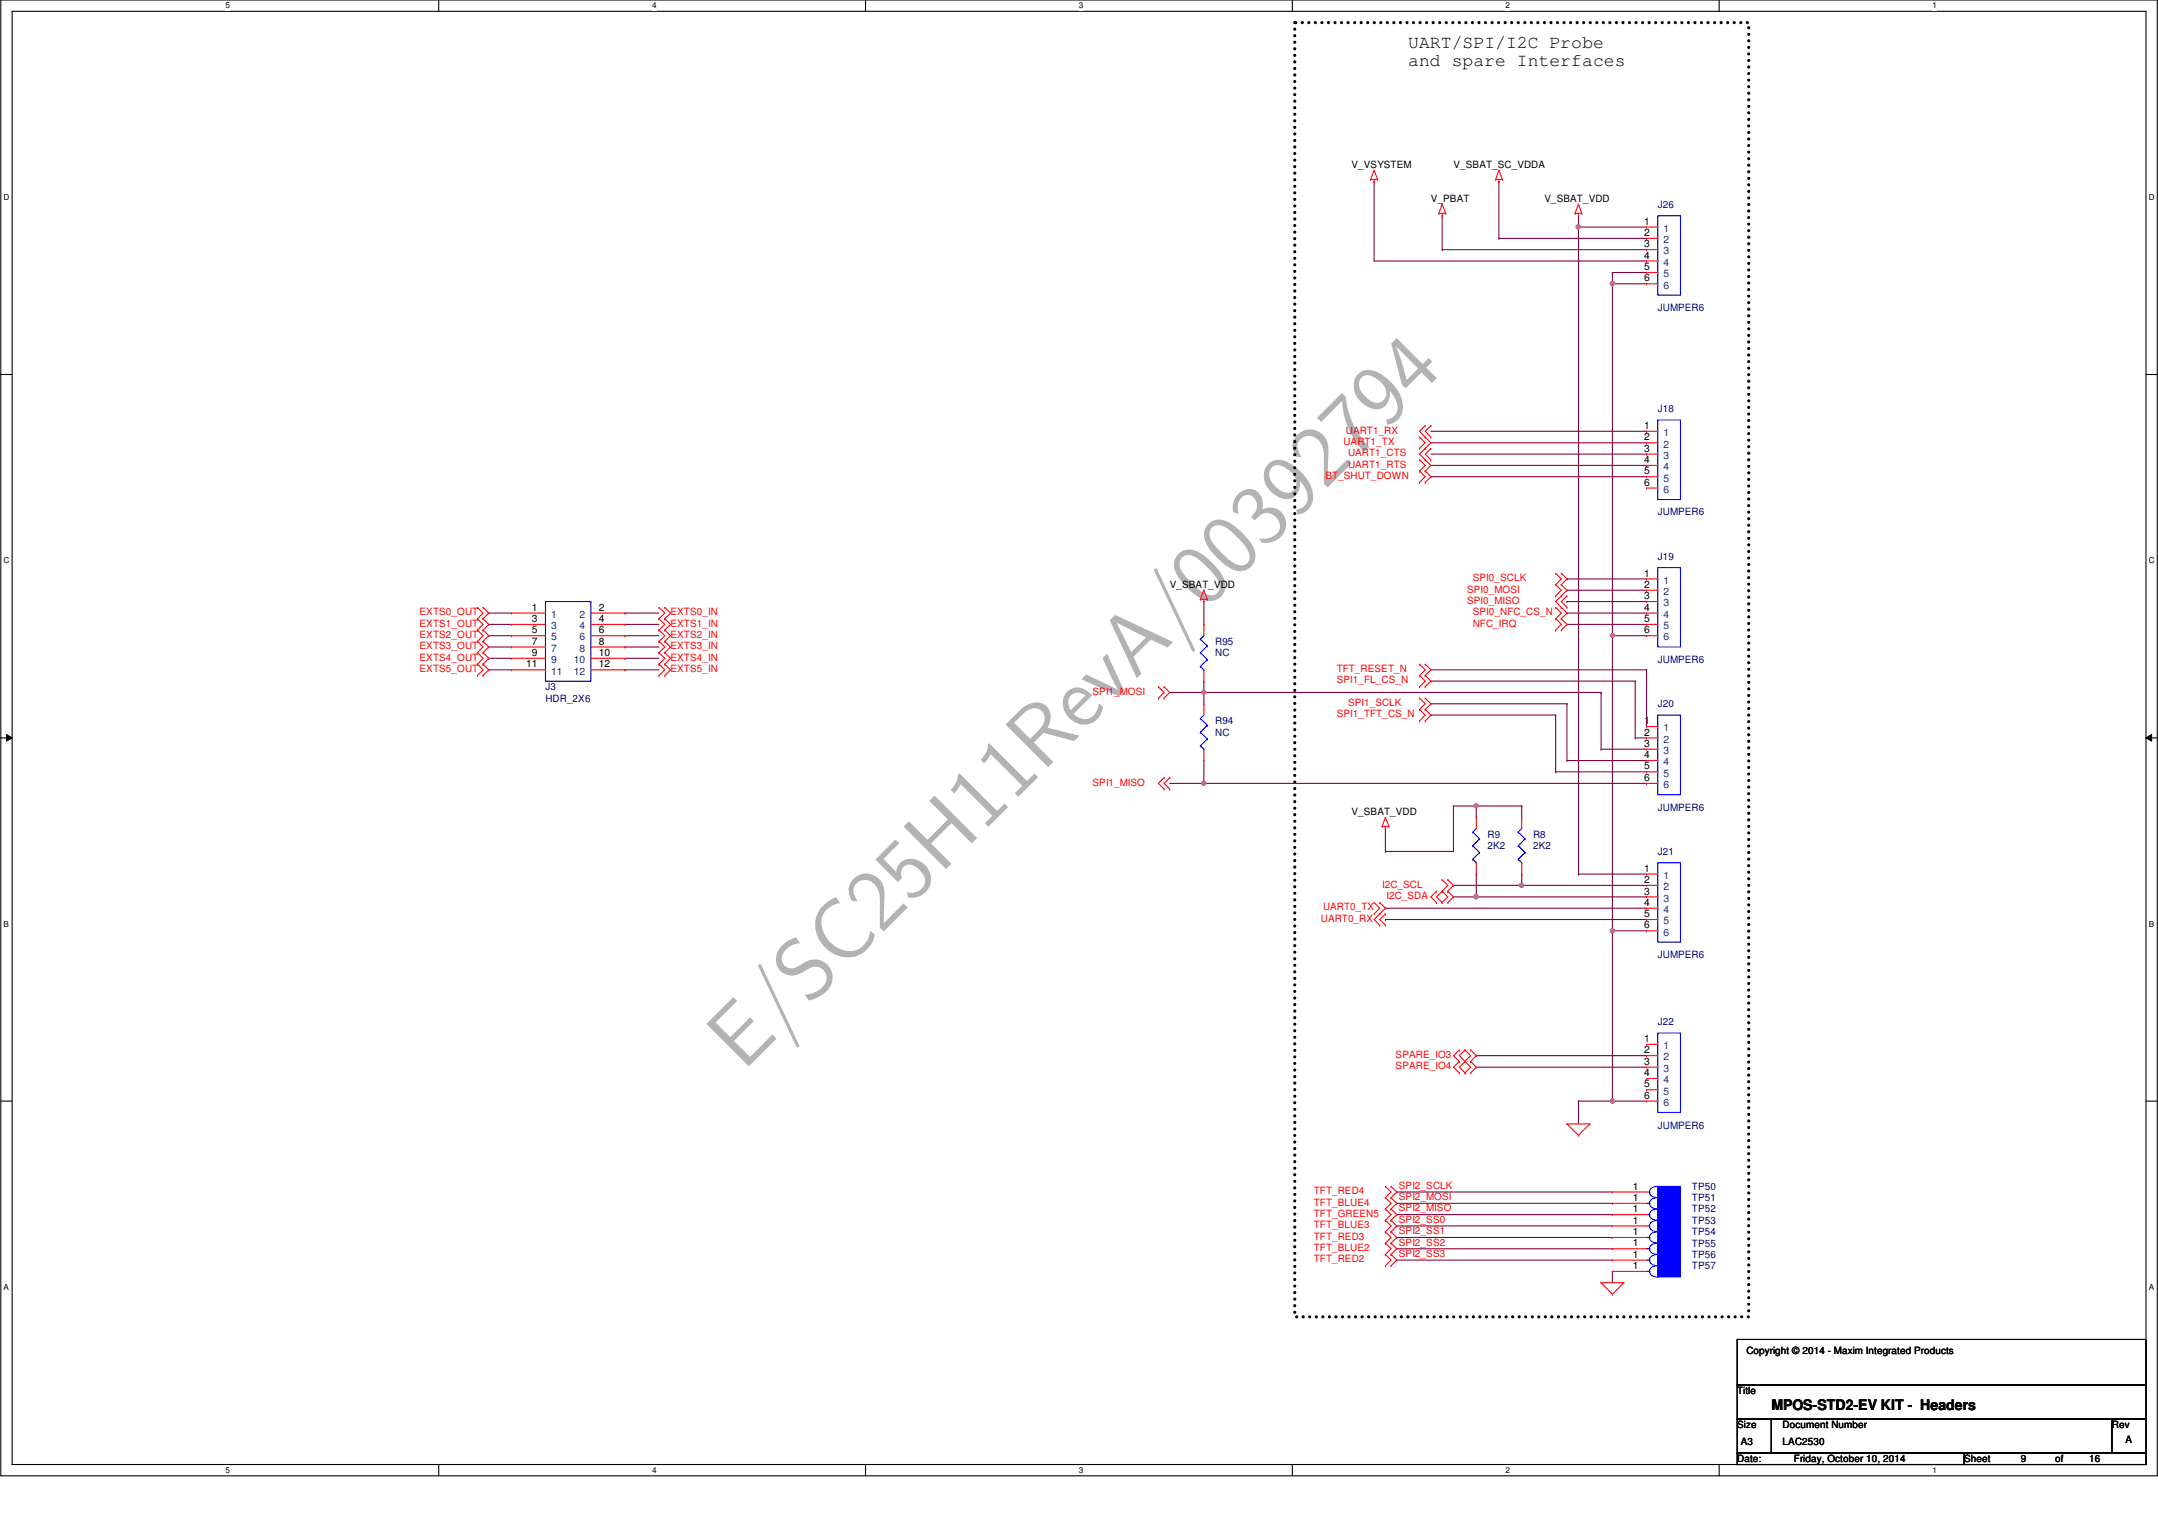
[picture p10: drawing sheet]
<svg xmlns="http://www.w3.org/2000/svg" width="420mm" height="297mm" viewBox="0 0 420 297" stroke-linecap="round" stroke-linejoin="round" font-family="sans-serif">
<path d="M.2 0h419.8v287.3h-419.8zM2.4 2.2h415.4v282.9h-415.4z" fill="none" stroke="#000" stroke-width=".21"/>
<g fill="#fff">
<path d="M43.9 .2h.9v1.8h-.9z"/>
<path d="M43.9 285.3h.9v1.8h-.9z"/>
</g>
<path d="M85.4 0v2.2M85.4 285.1v2.2" fill="none" stroke="#000" stroke-width=".21"/>
<g fill="#fff">
<path d="M126.9 .2h.9v1.8h-.9z"/>
<path d="M126.9 285.3h.9v1.8h-.9z"/>
</g>
<path d="M168.5 0v2.2M168.5 285.1v2.2" fill="none" stroke="#000" stroke-width=".21"/>
<g fill="#fff">
<path d="M210 .2h.9v1.8h-.9z"/>
<path d="M210 285.3h.9v1.8h-.9z"/>
</g>
<path d="M251.6 0v2.2M251.6 285.1v2.2" fill="none" stroke="#000" stroke-width=".21"/>
<g fill="#fff">
<path d="M293.1 .2h.9v1.8h-.9z"/>
<path d="M293.1 285.3h.9v1.8h-.9z"/>
</g>
<path d="M334.7 0v2.2M334.7 285.1v2.2" fill="none" stroke="#000" stroke-width=".21"/>
<g fill="#fff">
<path d="M376.2 .2h.9v1.8h-.9z"/>
<path d="M376.2 285.3h.9v1.8h-.9z"/>
<path d="M.7 37.5h1.2v1.8h-1.2z"/>
<path d="M418.4 37.5h1.1v1.8h-1.1z"/>
<path d="M.7 108.2h1.2v1.8h-1.2z"/>
<path d="M418.4 108.2h1.1v1.8h-1.1z"/>
</g>
<path d="M.2 72.9h2.2M417.8 72.9h2.2" fill="none" stroke="#000" stroke-width=".21"/>
<g fill="#fff">
<path d="M.7 179h1.1v1.8h-1.1z"/>
<path d="M418.4 179h1v1.8h-1z"/>
</g>
<path d="M.2 143.6h2.2M417.8 143.6h2.2" fill="none" stroke="#000" stroke-width=".21"/>
<path d="M1.3 143l1.1 .6-1.1 .7zM417.8 143.6l1.1-.6v1.3z" fill="#000"/>
<path d="M1.3 143l1.1 .6-1.1 .7zM417.8 143.6l1.1-.6v1.3z" fill="none" stroke="#000" stroke-width=".19"/>
<g fill="#fff">
<path d="M.7 249.7h1.1v1.8h-1.1z"/>
<path d="M418.4 249.7h1v1.8h-1z"/>
</g>
<path d="M.2 214.3h2.2M417.8 214.3h2.2" fill="none" stroke="#000" stroke-width=".21"/>
<path d="M252.1 4.4h88.4v251.9h-88.4z" fill="none" stroke="#000" stroke-width=".63" stroke-dasharray="0 1.3"/>
<g fill="none" stroke="#800040" stroke-width=".21">
<path d="M307.3 42h.1M307.3 42v2.2M95.2 119.3h.1M95.2 119.3h4.4M121.7 119.3h.1M121.7 119.3h6.6M95.2 121.5h.1M95.2 123.7h.1M95.2 125.9h.1M95.2 128.1h.1M95.2 130.4h.1M95.2 121.5h4.4"/>
<path d="M95.2 123.7h4.4M95.2 125.9h4.4M95.2 128.1h4.4M95.2 130.4h4.4M121.7 128.1h.1M121.7 123.7h.1M121.7 125.9h.1M121.7 121.5h.1M121.7 130.4h.1M121.7 121.5h6.6M121.7 123.7h6.6M121.7 125.9h6.6"/>
<path d="M121.7 128.1h6.6M121.7 130.4h6.6M227.7 152.5h6.7M234.4 152.5h.1M307.3 170.1h.1M307.3 170.1h13.3M287.4 207.7h.1M287.4 205.5h.1M287.4 207.7h33.2M287.4 205.5h33.2M307.3 214.3h.1M307.3 214.3h13.3"/>
<path d="M307.3 214.3v4.5M313.9 214.3h.1"/>
</g>
<circle cx="313.9" cy="214.3" r=".43" fill="#f0f"/>
<circle cx="313.9" cy="214.3" r=".43" fill="none" stroke="#f0f" stroke-width=".21"/>
<path d="M313.9 123.7h.1M313.9 123.7v57.5" fill="none" stroke="#800040" stroke-width=".21"/>
<circle cx="313.9" cy="181.2" r=".43" fill="#f0f"/>
<circle cx="313.9" cy="181.2" r=".43" fill="none" stroke="#f0f" stroke-width=".21"/>
<circle cx="313.9" cy="123.7" r=".42" fill="#f0f"/>
<circle cx="313.9" cy="123.7" r=".42" fill="none" stroke="#f0f" stroke-width=".21"/>
<g fill="none" stroke="#800040" stroke-width=".21">
<path d="M278.6 83.9h42M278.6 86.2h42M278.6 88.4h42M278.6 90.6h42M320.6 83.9h.1M320.6 86.2h.1M320.6 88.4h.1M320.6 90.6h.1M305.1 112.7h.1M305.1 114.9h.1M305.1 117.1h.1M305.1 119.3h.1"/>
<path d="M305.1 112.7h15.5M305.1 114.9h15.5M305.1 117.1h15.5M305.1 119.3h15.5M227.7 134.8h6.7M234.4 134.8h.1M278.6 132.6h.1M278.6 137h.1M278.6 139.2h.1M278.6 132.6h39.8M278.6 130.4h42M278.6 137h26.5"/>
<path d="M278.6 139.2h24.3M305.1 121.5h.1M305.1 121.5h15.5M313.9 123.7h.1M313.9 123.7h6.7M320.6 130.4h.1M283 174.6h.1M283 172.3h.1M283 174.6h37.6M283 172.3h13.3M287.4 174.6h.1M271.9 232h.1"/>
<path d="M271.9 234.2h.1M271.9 236.4h.1M271.9 238.6h.1M271.9 232h42M271.9 234.2h42M271.9 236.4h42M271.9 238.6h42M271.9 240.9h.1M271.9 243.1h.1M271.9 245.3h.1M271.9 240.9h42M271.9 243.1h42"/>
<path d="M271.9 245.3h42"/>
</g>
<circle cx="287.4" cy="174.5" r=".43" fill="#f0f"/>
<circle cx="287.4" cy="174.5" r=".43" fill="none" stroke="#f0f" stroke-width=".21"/>
<path d="M296.3 172.3h.1M296.3 172.3h24.3" fill="none" stroke="#800040" stroke-width=".21"/>
<circle cx="296.2" cy="172.3" r=".43" fill="#f0f"/>
<circle cx="296.2" cy="172.3" r=".43" fill="none" stroke="#f0f" stroke-width=".21"/>
<g fill="none" stroke="#800040" stroke-width=".21">
<path d="M287.4 156.9h.1M287.4 156.9v2.2M287.4 156.9h8.9M296.3 156.9h.1M296.3 156.9v2.2M269.7 161.3h.1M269.7 161.3v4.4M287.4 170.1h.1M287.4 170.1v4.5M296.3 170.1h.1M296.3 170.1v2.2M313.9 181.2h.1"/>
<path d="M313.9 181.2h6.7M313.9 181.2v33.1"/>
</g>
<circle cx="287.4" cy="156.9" r=".42" fill="#f0f"/>
<circle cx="287.4" cy="156.9" r=".42" fill="none" stroke="#f0f" stroke-width=".21"/>
<path d="M313.9 55.2h.1M313.9 55.2v68.5M313.9 55.2h6.7M320.6 55.2h.1M278.6 92.8h.1M278.6 92.8h42M283 156.9h.1M283 156.9v8.8h-13.3M283 156.9h4.4M269.7 165.7h.1M313.9 247.5h.1M313.9 247.5v2.2" fill="none" stroke="#800040" stroke-width=".21"/>
<circle cx="313.9" cy="55.2" r=".43" fill="#f0f"/>
<circle cx="313.9" cy="55.2" r=".43" fill="none" stroke="#f0f" stroke-width=".21"/>
<path d="M307.3 44.2h.1M307.3 44.2h13.3M307.3 44.2v125.9M307.3 170.1h.1" fill="none" stroke="#800040" stroke-width=".21"/>
<circle cx="307.3" cy="44.1" r=".43" fill="#f0f"/>
<circle cx="307.3" cy="44.1" r=".43" fill="none" stroke="#f0f" stroke-width=".21"/>
<g fill="none" stroke="#800040" stroke-width=".21">
<path d="M267.5 35.3h.1M267.5 35.3v15.5h53.1M291.8 35.3h.1M291.8 35.3v11.1M280.8 48.6h.1M280.8 42v6.6M280.8 48.6h39.8M291.8 46.4h.1M291.8 46.4h28.8M313.9 53h.1M313.9 55.2h.1M313.9 53h6.7"/>
<path d="M313.9 53v2.2M320.6 48.6h.1M320.6 50.8h.1M302.9 139.2h.1M302.9 139.2v11M305.1 137h.1M305.1 137v11M311.7 134.8h.1M311.7 134.8v11M318.4 132.6h.1M318.4 132.6v11M320.6 130.4v11"/>
<path d="M234.4 152.5h.1M234.4 148v4.5M234.4 152.5h86.2M302.9 150.2h.1M302.9 150.2h17.7M305.1 148h.1M305.1 148h15.5M311.7 145.8h.1M311.7 145.8h8.9M318.4 143.6h.1M318.4 143.6h2.2M320.6 141.4h.1"/>
<path d="M320.6 152.5h.1M269.7 179h.1M269.7 176.8h.1M269.7 179h50.9M269.7 176.8h50.9"/>
</g>
<circle cx="234.4" cy="152.4" r=".42" fill="#f0f"/>
<circle cx="234.4" cy="152.4" r=".42" fill="none" stroke="#f0f" stroke-width=".21"/>
<path d="M234.4 134.8h.1M234.4 134.8v2.2M234.4 134.8h77.3M311.7 134.8h.1" fill="none" stroke="#800040" stroke-width=".21"/>
<circle cx="234.4" cy="134.8" r=".4" fill="#f0f"/>
<circle cx="234.4" cy="134.8" r=".4" fill="none" stroke="#f0f" stroke-width=".21"/>
<path d="M234.4 117.1v4.4M234.4 134.8h.1M234.4 121.5h.1M234.4 132.6v2.2" fill="none" stroke="#800040" stroke-width=".21"/>
<g fill="none" stroke="#f00" stroke-width=".21">
<path d="M266.9 34.9h.1M266.9 34.9h1.3M267.5 35.3h.1M267.5 33.1h.1M267.5 34.9v.4M267.5 33.1l-.6 1.8M267.5 33.1l.7 1.8M268.2 34.9h.1M280.8 39.8h.1M280.8 39.8l-.6 1.7M280.8 39.8l.7 1.7M291.2 34.9h.1"/>
<path d="M291.2 34.9h1.3M291.8 35.3h.1M291.8 33.1h.1M291.8 34.9v.4M291.8 33.1l-.6 1.8M291.8 33.1l.7 1.8M292.5 34.9h.1M307.3 39.8h.1M307.3 39.8l-.6 1.7M307.3 39.8l.7 1.7M280.2 41.5h.1M280.2 41.5h1.3"/>
<path d="M280.8 42h.1M280.8 41.5v.5M281.5 41.5h.1M306.7 41.5h.1M306.7 41.5h1.3M307.3 42h.1M307.3 41.5v.5M308 41.5h.1M320.6 44.2h.1M320.6 46.4h.1M320.6 48.6h.1M320.6 50.8h.1"/>
<path d="M320.6 53h.1M320.6 55.2h.1M320.6 44.2h2.2M320.6 46.4h2.2M320.6 48.6h2.2M320.6 50.8h2.2M320.6 53h2.2M320.6 55.2h2.2M276.4 85.1h.1M276.4 87.3h.1M276.4 89.5h.1M276.4 91.7h.1"/>
<path d="M276.4 93.9h.1M276.4 85.1l1.1 1.1-1.1 1.1M276.4 89.5l1.1 1.1-1.1 1.1M276.4 91.7l1.1 1.1-1.1 1.1M277.5 87.3h.1M277.5 85.1h.1M277.5 91.7h.1M277.5 89.5h.1M277.5 82.8h.1M277.5 93.9h.1M277.5 85.1l1.1 1.1-2.2 2.2 2.2 2.2-1.1 1.1M277.5 82.8l-1.1 1.1 1.1 1.2"/>
<path d="M277.5 91.7l1.1 1.1-1.1 1.1M278.6 82.8h.1M278.6 85.1h.1M278.6 87.3h.1M278.6 89.5h.1M278.6 82.8l-1.1 1.1 1.1 1.2M278.6 87.3l-1.1 1.1 1.1 1.1M320.6 83.9h.1M320.6 86.2h.1M320.6 88.4h.1M320.6 90.6h.1M320.6 92.8h.1"/>
<path d="M320.6 95h.1M320.6 83.9h2.2M320.6 86.2h2.2M320.6 88.4h2.2M320.6 90.6h2.2M320.6 92.8h2.2M320.6 95h2.2M93 118.2h.1M93 118.2l1.1 1.1-1.1 1.1M94.1 118.2h.1M94.1 118.2l1.1 1.1-1.1 1.1M128.3 118.2h.1"/>
<path d="M128.3 118.2l1.1 1.1-1.1 1.1M129.4 118.2h.1M129.4 118.2l1.1 1.1-1.1 1.1M233.7 116.7h.1M233.7 116.7h1.4M234.4 117.1h.1M234.4 114.9h.1M234.4 116.7v.4M234.4 114.9l-.7 1.8M234.4 114.9l.7 1.8M235.1 116.7h.1M302.9 113.8h.1"/>
<path d="M302.9 116h.1M302.9 118.2h.1M302.9 111.6h.1M302.9 113.8l1.1 1.1-1.1 1.1M302.9 118.2l1.1 1.1-1.1 1.1M302.9 111.6l1.1 1.1-1.1 1.1M304 116h.1M304 113.8h.1M304 118.2h.1M304 111.6h.1M304 113.8l1.1 1.1-2.2 2.2 1.1 1.1M304 118.2l1.1 1.1-1.1 1.1"/>
<path d="M304 111.6l1.1 1.1-1.1 1.1M305.1 116h.1M305.1 118.2h.1M305.1 116l-1.1 1.1 1.1 1.1M320.6 112.7h.1M320.6 114.9h.1M320.6 117.1h.1M320.6 119.3h.1M320.6 112.7h2.2M320.6 114.9h2.2M320.6 117.1h2.2M320.6 119.3h2.2"/>
<path d="M93 120.4h.1M93 122.6h.1M93 124.8h.1M93 127h.1M93 129.3h.1M93 131.5h.1M93 120.4l1.1 1.1-1.1 1.1M93 122.6l1.1 1.1-1.1 1.1M93 124.8l1.1 1.1-1.1 1.1M93 127l1.1 1.1-1.1 1.2M93 129.3l1.1 1.1-1.1 1.1M94.1 120.4h.1"/>
<path d="M94.1 122.6h.1M94.1 124.8h.1M94.1 127h.1M94.1 129.3h.1M94.1 131.5h.1M94.1 120.4l1.1 1.1-1.1 1.1M94.1 122.6l1.1 1.1-1.1 1.1M94.1 124.8l1.1 1.1-1.1 1.1M94.1 127l1.1 1.1-1.1 1.2M94.1 129.3l1.1 1.1-1.1 1.1M128.3 120.4h.1M128.3 124.8h.1"/>
<path d="M128.3 122.6h.1M128.3 127h.1M128.3 129.3h.1M128.3 131.5h.1M128.3 122.6l1.1 1.1-1.1 1.1M128.3 120.4l1.1 1.1-1.1 1.1M128.3 124.8l1.1 1.1-1.1 1.1M128.3 127l1.1 1.1-1.1 1.2M128.3 129.3l1.1 1.1-1.1 1.1M129.4 120.4h.1M129.4 124.8h.1M129.4 122.6h.1"/>
<path d="M129.4 127h.1M129.4 129.3h.1M129.4 131.5h.1M129.4 122.6l1.1 1.1-1.1 1.1M129.4 120.4l1.1 1.1-1.1 1.1M129.4 124.8l1.1 1.1-1.1 1.1M129.4 127l1.1 1.1-1.1 1.2M129.4 129.3l1.1 1.1-1.1 1.1M225.5 133.7h.1M225.5 135.9h.1M225.5 133.7l1.1 1.1-1.1 1.1M226.6 135.9h.1"/>
<path d="M226.6 133.7h.1M226.6 133.7l1.1 1.1-1.1 1.1M234.4 137h.1M234.4 121.5h.1M234.4 132.6h.1M234.4 121.5v2.2M234.4 130.4v2.2M234.4 137v2.2M276.4 138.1h.1M276.4 135.9h.1M276.4 131.5h.1M276.4 133.7h.1"/>
<path d="M276.4 129.3h.1M276.4 138.1l1.1 1.1-1.1 1.1M276.4 135.9l1.1 1.1-1.1 1.1M276.4 131.5l1.1 1.1-1.1 1.1M276.4 129.3l1.1 1.1-1.1 1.1M277.5 138.1h.1M277.5 135.9h.1M277.5 133.7h.1M277.5 131.5h.1M277.5 129.3h.1M277.5 138.1l1.1 1.1-1.1 1.1M277.5 135.9l1.1 1.1-1.1 1.1"/>
<path d="M277.5 131.5l1.1 1.1-1.1 1.1M277.5 129.3l1.1 1.1-1.1 1.1M302.9 120.4h.1M302.9 122.6h.1M302.9 120.4l1.1 1.1-1.1 1.1M304 122.6h.1M304 120.4h.1M304 120.4l1.1 1.1-1.1 1.1M320.6 121.5h.1M320.6 123.7h.1M320.6 121.5h2.2M320.6 123.7h2.2"/>
<path d="M226.6 151.4h.1M226.6 153.6h.1M226.6 151.4l-1.1 1.1 1.1 1.1M227.7 151.4h.1M227.7 153.6h.1M227.7 151.4l-1.1 1.1 1.1 1.1M234.4 148h.1M234.4 145.8v2.2M269.7 159.1h.1M269.7 159.1l-.6 1.8M269.7 159.1l.7 1.8M276.4 140.3h.1"/>
<path d="M277.5 140.3h.1M320.6 141.4h.1M320.6 143.6h.1M320.6 145.8h.1M320.6 148h.1M320.6 150.2h.1M320.6 152.5h.1M320.6 141.4h2.2M320.6 143.6h2.2M320.6 145.8h2.2M320.6 148h2.2M320.6 150.2h2.2"/>
<path d="M320.6 152.5h2.2M267.5 175.7h.1M267.5 177.9h.1M267.5 175.7l1.1 1.1-1.1 1.1M268.6 177.9h.1M268.6 175.7h.1M268.6 175.7l1.1 1.1-2.2 2.2 1.1 1.1M269.1 160.9h.1M269.1 160.9h1.3M269.7 161.3h.1M269.7 177.9h.1M269.7 160.9v.4"/>
<path d="M269.7 177.9l-1.1 1.1 1.1 1.1M270.4 160.9h.1M279.7 173.5h.1M279.7 175.7h.1M279.7 173.5l-1.1 1.1 1.1 1.1M280.8 173.5h.1M280.8 175.7h.1M280.8 171.2h.1M280.8 173.5l-1.1 1.1 1.1 1.1M280.8 173.5l1.1 1.1-1.1 1.1M280.8 171.2l1.1 1.1-1.1 1.2M281.9 173.5h.1"/>
<path d="M281.9 175.7h.1M281.9 171.2h.1M281.9 173.5l1.1 1.1-1.1 1.1M281.9 171.2l1.1 1.1-1.1 1.2M320.6 170.1h.1M320.6 172.3h.1M320.6 174.6h.1M320.6 176.8h.1M320.6 179h.1M320.6 170.1h2.2M320.6 172.3h2.2M320.6 174.6h2.2"/>
<path d="M320.6 176.8h2.2M320.6 179h2.2M268.6 180.1h.1M269.7 180.1h.1M320.6 181.2h.1M320.6 181.2h2.2M284.1 204.4h.1M284.1 206.6h.1M284.1 208.8h.1M284.1 204.4l-1.1 1.1 1.1 1.1M284.1 206.6l-1.1 1.1 1.1 1.1M285.2 204.4h.1"/>
<path d="M285.2 206.6h.1M285.2 208.8h.1M285.2 204.4l-1.1 1.1 1.1 1.1M285.2 204.4l1.1 1.1-1.1 1.1M285.2 206.6l-1.1 1.1 1.1 1.1M285.2 206.6l1.1 1.1-1.1 1.1M286.3 204.4h.1M286.3 206.6h.1M286.3 208.8h.1M286.3 204.4l1.1 1.1-1.1 1.1M286.3 206.6l1.1 1.1-1.1 1.1M305.1 218.8h.1"/>
<path d="M305.1 218.8h4.4M305.1 218.8l2.2 2.2M309.5 218.8h.1M309.5 218.8l-2.2 2.2M320.6 203.3h.1M320.6 205.5h.1M320.6 207.7h.1M320.6 209.9h.1M320.6 212.1h.1M320.6 214.3h.1M320.6 203.3h2.2M320.6 205.5h2.2"/>
<path d="M320.6 207.7h2.2M320.6 209.9h2.2M320.6 212.1h2.2M320.6 214.3h2.2M269.7 230.9h.1M269.7 233.1h.1M269.7 235.3h.1M269.7 237.5h.1M269.7 239.8h.1M269.7 230.9l1.1 1.1-1.1 1.1M269.7 233.1l1.1 1.1-1.1 1.1M269.7 235.3l1.1 1.1-1.1 1.1"/>
<path d="M269.7 237.5l1.1 1.1-1.1 1.2M269.7 239.8l1.1 1.1-1.1 1.1M270.8 233.1h.1M270.8 230.9h.1M270.8 235.3h.1M270.8 237.5h.1M270.8 239.8h.1M270.8 230.9l1.1 1.1-1.1 1.1M270.8 233.1l1.1 1.1-1.1 1.1M270.8 235.3l1.1 1.1-1.1 1.1M270.8 237.5l1.1 1.1-1.1 1.2M270.8 239.8l1.1 1.1-1.1 1.1"/>
<path d="M307.3 221h.1M269.7 242h.1M269.7 244.2h.1M269.7 246.4h.1M269.7 242l1.1 1.1-1.1 1.1M269.7 244.2l1.1 1.1-1.1 1.1M270.8 242h.1M270.8 244.2h.1M270.8 246.4h.1M270.8 242l1.1 1.1-1.1 1.1M270.8 244.2l1.1 1.1-1.1 1.1M311.7 249.7h.1"/>
<path d="M311.7 249.7h4.4M311.7 249.7l2.2 2.2M313.9 251.9h.1M316.1 249.7h.1M316.1 249.7l-2.2 2.2"/>
</g>
<path d="M338.2 260.7h79.6v8.9h-79.6zM338.2 269.6h79.6v6.6h-79.6zM338.2 276.2h6.7v6.6h-6.7zM344.9 276.2h66.3v6.6h-66.3zM411.2 276.2h6.6v6.6h-6.6zM338.2 282.8h44.2v2.3h-44.2zM382.4 282.8h35.4v2.3h-35.4z" fill="none" stroke="#000" stroke-width=".21"/>
<g fill="none" stroke="#00f" stroke-width=".21">
<path d="M322.8 42h4.4v15.4h-4.4zM322.8 81.7h4.4v15.5h-4.4zM322.8 110.5h4.4v15.4h-4.4zM233.7 139.9h.1M233.7 124.4h.1M233.7 127h.1M233.7 129.7h.1M233.7 139.9l1.4 1.3M233.7 124.4l1.4 1.3M233.7 127l1.4 1.4M233.7 129.7l.7 .7M234.4 130.4h.1"/>
<path d="M234.4 139.2l-.7 .7M234.4 123.7l-.7 .7M235.1 125.7h.1M235.1 128.4h.1M235.1 125.7l-1.4 1.3M235.1 128.4l-1.4 1.3M322.8 139.2h4.4v15.5h-4.4zM233.7 142.5h.1M233.7 145.2h.1M233.7 142.5l1.4 1.3M233.7 145.2l.7 .6M234.4 145.8h.1"/>
<path d="M235.1 141.2h.1M235.1 143.8h.1M235.1 141.2l-1.4 1.3M235.1 143.8l-1.4 1.4M322.8 167.9h4.4v15.5h-4.4zM322.8 201.1h4.4v15.4h-4.4z"/>
</g>
<path d="M322.8 230.9h4.4v2.2h-4.4z" fill-rule="evenodd" fill="#00f"/>
<path d="M106.2 117.1h8.9v15.5h-8.9zM320.6 232h.6M321.2 232h.1M322.8 230.9h4.4v2.2h-4.4zM322.8 230.9a1.38 1.38 0 0 0-1.7 1.1 1.38 1.38 0 0 0 1.7 1.1" fill="none" stroke="#00f" stroke-width=".21"/>
<g fill="none" stroke="#f00" stroke-width=".21">
<path d="M99.6 119.3h.1M99.6 119.3h6.6M115.1 119.3h6.6M121.7 119.3h.1M99.6 121.5h.1M99.6 123.7h.1M99.6 125.9h.1M99.6 128.1h.1M99.6 130.4h.1M99.6 121.5h6.6M99.6 123.7h6.6M99.6 125.9h6.6"/>
<path d="M99.6 128.1h6.6M99.6 130.4h6.6M115.1 121.5h6.6M115.1 123.7h6.6M115.1 125.9h6.6M115.1 128.1h6.6M115.1 130.4h6.6M121.7 121.5h.1M121.7 123.7h.1M121.7 125.9h.1M121.7 128.1h.1M121.7 130.4h.1"/>
<path d="M313.9 232h.1M313.9 232h6.7"/>
</g>
<path d="M322.8 233.1h4.4v2.2h-4.4z" fill-rule="evenodd" fill="#00f"/>
<path d="M320.6 234.2h.6M321.2 234.2h.1M322.8 233.1h4.4v2.2h-4.4zM322.8 233.1a1.38 1.38 0 0 0-1.7 1.1 1.38 1.38 0 0 0 1.7 1.1" fill="none" stroke="#00f" stroke-width=".21"/>
<path d="M313.9 234.2h.1M313.9 234.2h6.7" fill="none" stroke="#f00" stroke-width=".21"/>
<path d="M322.8 237.5h4.4v2.3h-4.4z" fill-rule="evenodd" fill="#00f"/>
<g fill="none" stroke="#00f" stroke-width=".21">
<path d="M295.6 162h.1M295.6 164.6h.1M295.6 167.3h.1M295.6 162l1.3 1.3M295.6 164.6l1.3 1.3M295.6 167.3l.7 .6M296.3 167.9h.1M296.3 161.3l-.7 .7M296.9 163.3h.1M296.9 165.9h.1M296.9 163.3l-1.3 1.3M296.9 165.9l-1.3 1.4"/>
<path d="M320.6 238.6h.6M321.2 238.6h.1M322.8 237.5h4.4v2.3h-4.4zM322.8 237.5a1.26 1.26 0 0 0-1.6 1.6l.3 .3 .6 .3 .7 .1"/>
</g>
<path d="M296.3 159.1h.1M296.3 159.1v2.2M296.3 170.1h.1M296.3 167.9v2.2M313.9 238.6h.1M313.9 238.6h6.7" fill="none" stroke="#f00" stroke-width=".21"/>
<path d="M322.8 235.3h4.4v2.2h-4.4z" fill-rule="evenodd" fill="#00f"/>
<path d="M320.6 236.4h.6M321.2 236.4h.1M322.8 235.3h4.4v2.2h-4.4zM322.8 235.3a1.38 1.38 0 0 0-1.7 1.1 1.38 1.38 0 0 0 1.7 1.1" fill="none" stroke="#00f" stroke-width=".21"/>
<path d="M313.9 236.4h.1M313.9 236.4h6.7" fill="none" stroke="#f00" stroke-width=".21"/>
<path d="M322.8 246.4h4.4v2.2h-4.4z" fill-rule="evenodd" fill="#00f"/>
<path d="M320.6 247.5h.6M321.2 247.5h.1M322.8 246.4h4.4v2.2h-4.4zM322.8 246.4a1.38 1.38 0 0 0-1.7 1.1 1.38 1.38 0 0 0 1.7 1.1" fill="none" stroke="#00f" stroke-width=".21"/>
<path d="M313.9 247.5h.1M313.9 247.5h6.7" fill="none" stroke="#f00" stroke-width=".21"/>
<path d="M322.8 239.8h4.4v2.2h-4.4z" fill-rule="evenodd" fill="#00f"/>
<path d="M322.8 239.8h4.4v2.2h-4.4zM322.8 239.8a1.38 1.38 0 0 0-1.7 1.1 1.38 1.38 0 0 0 1.7 1.1M320.6 240.9h.6M321.2 240.9h.1" fill="none" stroke="#00f" stroke-width=".21"/>
<path d="M313.9 240.9h.1M313.9 240.9h6.7" fill="none" stroke="#f00" stroke-width=".21"/>
<path d="M322.8 244.2h4.4v2.2h-4.4z" fill-rule="evenodd" fill="#00f"/>
<g fill="none" stroke="#00f" stroke-width=".21">
<path d="M286.8 162h.1M286.8 164.6h.1M286.8 167.3h.1M286.8 162l1.3 1.3M286.8 164.6l1.3 1.3M286.8 167.3l.6 .6M287.4 167.9h.1M287.4 161.3l-.6 .7M288.1 163.3h.1M288.1 165.9h.1M288.1 163.3l-1.3 1.3M288.1 165.9l-1.3 1.4"/>
<path d="M320.6 245.3h.6M321.2 245.3h.1M322.8 244.2h4.4v2.2h-4.4zM322.8 244.2a1.38 1.38 0 0 0-1.7 1.1 1.38 1.38 0 0 0 1.7 1.1"/>
</g>
<path d="M287.4 159.1h.1M287.4 159.1v2.2M287.4 170.1h.1M287.4 167.9v2.2M313.9 245.3h.1M313.9 245.3h6.7" fill="none" stroke="#f00" stroke-width=".21"/>
<path d="M322.8 242h4.4v2.2h-4.4z" fill-rule="evenodd" fill="#00f"/>
<path d="M320.6 243.1h.6M321.2 243.1h.1M322.8 242h4.4v2.2h-4.4zM322.8 242a1.38 1.38 0 0 0-1.7 1.1 1.38 1.38 0 0 0 1.7 1.1" fill="none" stroke="#00f" stroke-width=".21"/>
<path d="M313.9 243.1h.1M313.9 243.1h6.7" fill="none" stroke="#f00" stroke-width=".21"/>
<circle cx="313.9" cy="214.3" r=".43" fill="#f0f"/>
<circle cx="313.9" cy="214.3" r=".43" fill="none" stroke="#f0f" stroke-width=".21"/>
<circle cx="313.9" cy="181.2" r=".43" fill="#f0f"/>
<circle cx="313.9" cy="181.2" r=".43" fill="none" stroke="#f0f" stroke-width=".21"/>
<circle cx="313.9" cy="123.7" r=".42" fill="#f0f"/>
<circle cx="313.9" cy="123.7" r=".42" fill="none" stroke="#f0f" stroke-width=".21"/>
<circle cx="287.4" cy="174.5" r=".43" fill="#f0f"/>
<circle cx="287.4" cy="174.5" r=".43" fill="none" stroke="#f0f" stroke-width=".21"/>
<circle cx="296.2" cy="172.3" r=".43" fill="#f0f"/>
<circle cx="296.2" cy="172.3" r=".43" fill="none" stroke="#f0f" stroke-width=".21"/>
<circle cx="287.4" cy="156.9" r=".42" fill="#f0f"/>
<circle cx="287.4" cy="156.9" r=".42" fill="none" stroke="#f0f" stroke-width=".21"/>
<circle cx="313.9" cy="55.2" r=".43" fill="#f0f"/>
<circle cx="313.9" cy="55.2" r=".43" fill="none" stroke="#f0f" stroke-width=".21"/>
<circle cx="307.3" cy="44.1" r=".43" fill="#f0f"/>
<circle cx="307.3" cy="44.1" r=".43" fill="none" stroke="#f0f" stroke-width=".21"/>
<circle cx="234.4" cy="152.4" r=".42" fill="#f0f"/>
<circle cx="234.4" cy="152.4" r=".42" fill="none" stroke="#f0f" stroke-width=".21"/>
<circle cx="234.4" cy="134.8" r=".4" fill="#f0f"/>
<circle cx="234.4" cy="134.8" r=".4" fill="none" stroke="#f0f" stroke-width=".21"/>
<text font-size="16.9" fill="#b3b3b3" x="144.7" y="208.6" transform="rotate(-45 144.7 208.6)">E/SC25H11RevA/00392794</text>
<g font-size="3.5">
<text x="274.2" y="9.4">UART/SPI/I2C Probe</text>
<text x="274.2" y="12.9">and spare Interfaces</text>
</g>
<text font-size="2.8" x="344.9" y="274.4">MPOS-STD2-EV KIT - Headers</text>
<g font-size="2">
<text x="320.1" y="43.7">1</text>
<text x="320.1" y="45.9">2</text>
<text x="320.1" y="48.1">3</text>
<text x="320.1" y="50.3">4</text>
<text x="320.1" y="52.6">5</text>
<text x="320.1" y="54.8">6</text>
<text x="320.1" y="83.5">1</text>
<text x="320.1" y="85.7">2</text>
<text x="320.1" y="87.9">3</text>
<text x="320.1" y="90.1">4</text>
<text x="320.1" y="92.3">5</text>
<text x="320.1" y="94.5">6</text>
<text x="320.1" y="112.2">1</text>
<text x="103.5" y="118.9">1</text>
<text x="116.6" y="118.9">2</text>
<text x="320.1" y="114.4">2</text>
<text x="320.1" y="116.6">3</text>
<text x="320.1" y="118.9">4</text>
<text x="103.5" y="121.1">3</text>
<text x="103.5" y="123.3">5</text>
<text x="103.5" y="125.5">7</text>
<text x="116.6" y="121.1">4</text>
<text x="116.6" y="123.3">6</text>
<text x="116.6" y="125.5">8</text>
<text x="320.1" y="121.1">5</text>
<text x="320.1" y="123.3">6</text>
<text x="102.4" y="129.9">11</text>
<text x="103.5" y="127.7">9</text>
<text x="116.6" y="127.7">10</text>
<text x="116.6" y="129.9">12</text>
<text x="320.1" y="141">1</text>
<text x="320.1" y="143.2">2</text>
<text x="320.1" y="145.4">3</text>
<text x="320.1" y="147.6">4</text>
<text x="320.1" y="149.8">5</text>
<text x="320.1" y="152">6</text>
<text x="320.1" y="169.7">1</text>
<text x="320.1" y="171.9">2</text>
<text x="320.1" y="174.1">3</text>
<text x="320.1" y="176.3">4</text>
<text x="320.1" y="178.5">5</text>
<text x="320.1" y="180.7">6</text>
<text x="320.1" y="202.8">1</text>
<text x="320.1" y="205">2</text>
<text x="320.1" y="207.3">3</text>
<text x="320.1" y="209.5">4</text>
<text x="320.1" y="211.7">5</text>
<text x="320.1" y="213.9">6</text>
<text x="317.9" y="231.6">1</text>
<text x="317.9" y="233.8">1</text>
<text x="317.9" y="238.2">1</text>
<text x="317.9" y="236">1</text>
<text x="317.9" y="240.4">1</text>
<text x="317.9" y="244.8">1</text>
<text x="317.9" y="242.6">1</text>
<text x="317.9" y="247">1</text>
</g>
<g font-size="2" fill="#004080">
<text x="323.9" y="45.1">1</text>
<text x="323.9" y="47.3">2</text>
<text x="323.9" y="49.5">3</text>
<text x="323.9" y="51.7">4</text>
<text x="323.9" y="54">5</text>
<text x="323.9" y="56.2">6</text>
<text x="323.9" y="84.9">1</text>
<text x="323.9" y="87.1">2</text>
<text x="323.9" y="89.3">3</text>
<text x="323.9" y="91.5">4</text>
<text x="323.9" y="93.7">5</text>
<text x="323.9" y="95.9">6</text>
<text x="323.9" y="113.6">1</text>
<text x="323.9" y="115.8">2</text>
<text x="323.9" y="118">3</text>
<text x="107.3" y="120.3">1</text>
<text x="107.3" y="122.5">3</text>
<text x="107.3" y="124.7">5</text>
<text x="112.8" y="120.3">2</text>
<text x="112.8" y="122.5">4</text>
<text x="112.8" y="124.7">6</text>
<text x="323.9" y="120.3">4</text>
<text x="323.9" y="122.5">5</text>
<text x="323.9" y="124.7">6</text>
<text x="107.3" y="126.9">7</text>
<text x="107.3" y="129.1">9</text>
<text x="107.3" y="131.3">11</text>
<text x="111.7" y="129.1">10</text>
<text x="111.7" y="131.3">12</text>
<text x="112.8" y="126.9">8</text>
<text x="323.9" y="142.4">1</text>
<text x="323.9" y="144.6">2</text>
<text x="323.9" y="146.8">3</text>
<text x="323.9" y="149">4</text>
<text x="323.9" y="151.2">5</text>
<text x="323.9" y="153.4">6</text>
<text x="323.9" y="171.1">1</text>
<text x="323.9" y="173.3">2</text>
<text x="323.9" y="175.5">3</text>
<text x="323.9" y="177.7">4</text>
<text x="323.9" y="179.9">5</text>
<text x="323.9" y="182.1">6</text>
<text x="323.9" y="204.2">1</text>
<text x="323.9" y="206.4">2</text>
<text x="323.9" y="208.7">3</text>
<text x="323.9" y="210.9">4</text>
<text x="323.9" y="213.1">5</text>
<text x="323.9" y="215.3">6</text>
</g>
<g font-size="1.9">
<text x="263.1" y="32.7">V_VSYSTEM</text>
<text x="283" y="32.7">V_SBAT_SC_VDDA</text>
<text x="278.6" y="39.3">V_PBAT</text>
<text x="300.7" y="39.3">V_SBAT_VDD</text>
<text x="227.7" y="114.5">V_SBAT_VDD</text>
<text x="263.1" y="158.7">V_SBAT_VDD</text>
<text x="340" y="263.7">Copyright © 2014 - Maxim Integrated Products</text>
<text x="338.2" y="271.4">Title</text>
<text x="338.2" y="278">Size</text>
<text x="338.9" y="281.3">A3</text>
<text x="347.1" y="278">Document Number</text>
<text x="347.1" y="281.3">LAC2530</text>
<text x="411.2" y="278">Rev</text>
<text x="413.8" y="280.9">A</text>
<text x="338.2" y="284.6">Date:</text>
<text x="349.3" y="284.6">Friday, October 10, 2014</text>
<text x="382.4" y="284.6">Sheet</text>
<text x="393.5" y="284.6">9</text>
<text x="400.1" y="284.6">of</text>
<text x="406.8" y="284.6">16</text>
</g>
<g font-size="1.9" fill="#000080">
<text x="322.8" y="40.4">J26</text>
<text x="322.8" y="60.5">JUMPER6</text>
<text x="322.8" y="80.2">J18</text>
<text x="322.8" y="100.3">JUMPER6</text>
<text x="322.8" y="109">J19</text>
<text x="236.6" y="125.5">R95</text>
<text x="236.6" y="127.7">NC</text>
<text x="322.8" y="129.1">JUMPER6</text>
<text x="106.2" y="136.6">HDR_2X6</text>
<text x="106.2" y="134.4">J3</text>
<text x="322.8" y="137.7">J20</text>
<text x="236.6" y="141">R94</text>
<text x="236.6" y="143.2">NC</text>
<text x="322.8" y="157.8">JUMPER6</text>
<text x="289.6" y="163.1">R9</text>
<text x="289.6" y="165.3">2K2</text>
<text x="298.5" y="163.1">R8</text>
<text x="298.5" y="165.3">2K2</text>
<text x="322.8" y="166.4">J21</text>
<text x="322.8" y="186.5">JUMPER6</text>
<text x="322.8" y="199.6">J22</text>
<text x="322.8" y="219.7">JUMPER6</text>
<text x="329.4" y="231.6">TP50</text>
<text x="329.4" y="233.8">TP51</text>
<text x="329.4" y="238.2">TP53</text>
<text x="329.4" y="236">TP52</text>
<text x="329.4" y="240.4">TP54</text>
<text x="329.4" y="244.9">TP56</text>
<text x="329.4" y="242.7">TP55</text>
<text x="329.4" y="247.1">TP57</text>
</g>
<g font-size="1.9" fill="#f00">
<text x="261.6" y="86.6">UART1_TX</text>
<text x="262" y="84.4">UART1_RX</text>
<text x="262.5" y="88.8">UART1_CTS</text>
<text x="258.1" y="93.3">BT_SHUT_DOWN</text>
<text x="262.5" y="91.1">UART1_RTS</text>
<text x="286.8" y="113.2">SPI0_SCLK</text>
<text x="81.7" y="119.8">EXTS0_OUT</text>
<text x="130.5" y="119.8">EXTS0_IN</text>
<text x="285.7" y="115.4">SPI0_MOSI</text>
<text x="285.7" y="117.6">SPI0_MISO</text>
<text x="286.8" y="119.8">SPI0_NFC_CS_N</text>
<text x="81.7" y="122">EXTS1_OUT</text>
<text x="81.7" y="124.2">EXTS2_OUT</text>
<text x="130.5" y="124.2">EXTS2_IN</text>
<text x="130.5" y="122">EXTS1_IN</text>
<text x="286.8" y="122">NFC_IRQ</text>
<text x="81.7" y="126.4">EXTS3_OUT</text>
<text x="81.7" y="128.6">EXTS4_OUT</text>
<text x="81.7" y="130.8">EXTS5_OUT</text>
<text x="130.5" y="126.4">EXTS3_IN</text>
<text x="130.5" y="128.6">EXTS4_IN</text>
<text x="130.5" y="130.8">EXTS5_IN</text>
<text x="260.3" y="130.8">TFT_RESET_N</text>
<text x="212.7" y="135.3">SPI1_MOSI</text>
<text x="260.3" y="133">SPI1_FL_CS_N</text>
<text x="262.5" y="137.5">SPI1_SCLK</text>
<text x="260.3" y="139.7">SPI1_TFT_CS_N</text>
<text x="212.7" y="152.9">SPI1_MISO</text>
<text x="269.1" y="172.8">I2C_SCL</text>
<text x="257.2" y="179.5">UART0_RX</text>
<text x="257.6" y="177.2">UART0_TX</text>
<text x="269.9" y="175">I2C_SDA</text>
<text x="271.7" y="206">SPARE_IO3</text>
<text x="271.7" y="208.2">SPARE_IO4</text>
<text x="255.8" y="232.5">TFT_RED4</text>
<text x="272.4" y="231.4">SPI2_SCLK</text>
<text x="272.4" y="233.6">SPI2_MOSI</text>
<text x="255.8" y="234.7">TFT_BLUE4</text>
<text x="255.8" y="236.9">TFT_GREEN5</text>
<text x="255.8" y="239.1">TFT_BLUE3</text>
<text x="272.4" y="235.8">SPI2_MISO</text>
<text x="272.4" y="238">SPI2_SS0</text>
<text x="255.8" y="241.3">TFT_RED3</text>
<text x="255.8" y="243.5">TFT_BLUE2</text>
<text x="255.8" y="245.7">TFT_RED2</text>
<text x="272.4" y="240.2">SPI2_SS1</text>
<text x="272.4" y="242.4">SPI2_SS2</text>
<text x="272.4" y="244.6">SPI2_SS3</text>
</g>
<g font-size="1.6">
<text x="43.9" y="1.7">5</text>
<text x="126.9" y="1.7">4</text>
<text x="210" y="1.7">3</text>
<text x="293.1" y="1.7">2</text>
<text x="376.2" y="1.7">1</text>
<text x=".7" y="39">D</text>
<text x="418.4" y="39">D</text>
<text x=".7" y="109.7">C</text>
<text x="418.4" y="109.7">C</text>
<text x=".7" y="180.4">B</text>
<text x="418.4" y="180.4">B</text>
<text x=".7" y="251.1">A</text>
<text x="418.4" y="251.1">A</text>
<text x="43.9" y="286.7">5</text>
<text x="126.9" y="286.7">4</text>
<text x="210" y="286.7">3</text>
<text x="293.1" y="286.7">2</text>
<text x="376.2" y="286.7">1</text>
</g>
</svg>
